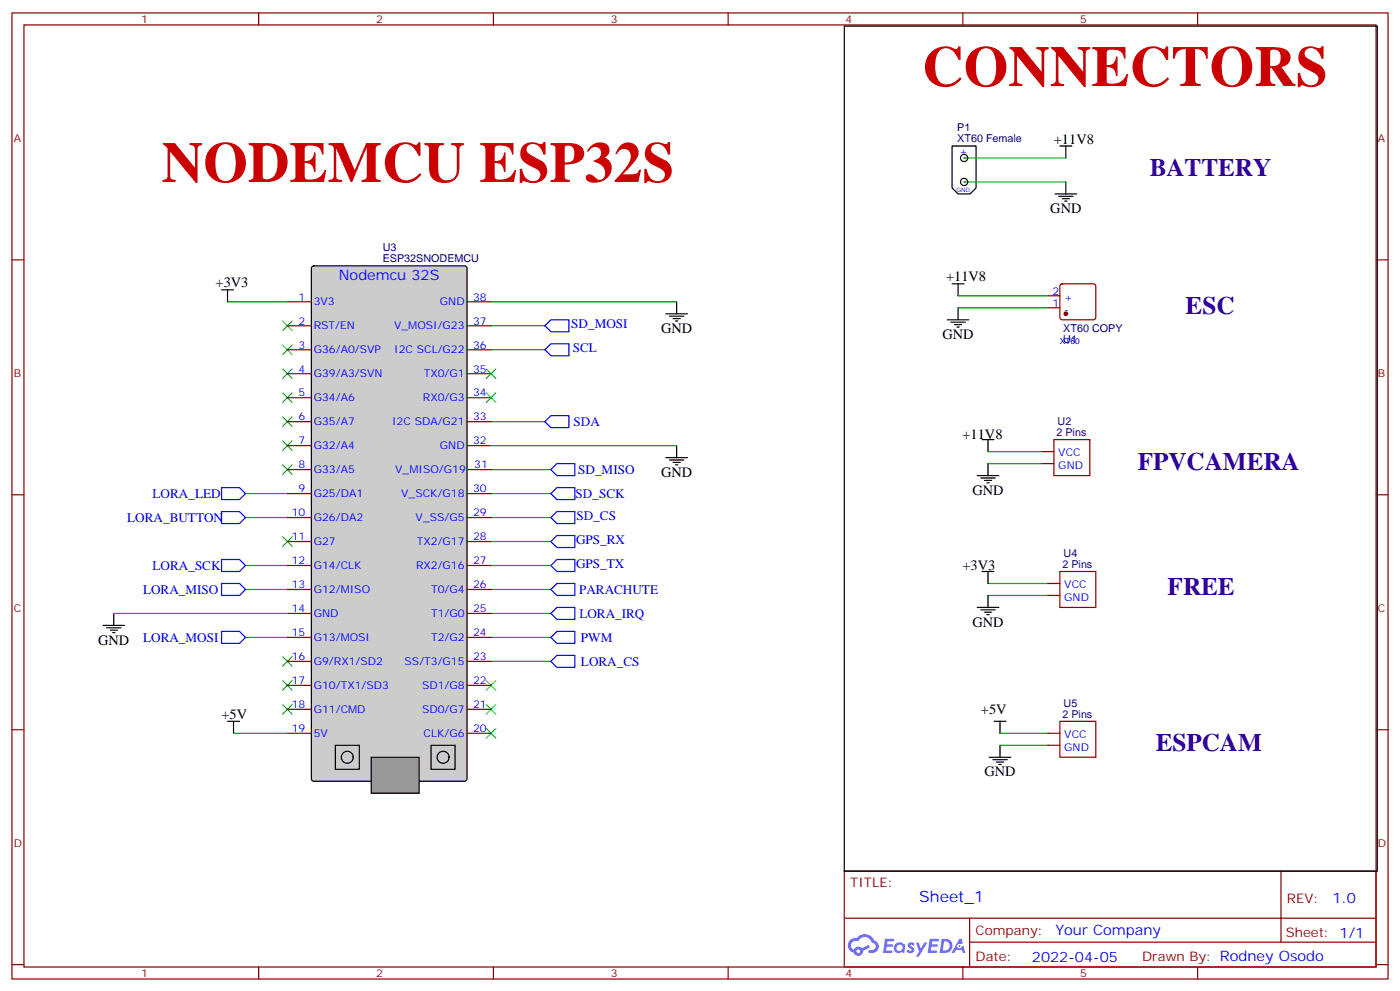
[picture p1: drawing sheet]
<svg xmlns="http://www.w3.org/2000/svg" width="412mm" height="292mm" viewBox="0 0 412 292" stroke-linecap="round" stroke-linejoin="round" font-family="sans-serif">
<g fill="none" stroke="#870000" stroke-width=".35">
<path d="M3.5 3.8h405.4v284.3h-405.4zM7.1 7.3h398.2v277.3h-398.2zM76.2 3.8v3.5M145.3 3.8v3.5M214.5 3.8v3.5M283.6 3.8v3.5M352.8 3.8v3.5M3.5 76.5h3.6M405.3 76.5h3.6M3.5 145.6h3.6M405.3 145.6h3.6M3.5 214.8h3.6"/>
<path d="M405.3 214.8h3.6M248.7 256.4h156.6v28.2h-156.6zM377.3 256.4v20.9M248.7 270.2h156.5M285.6 277.3h119.6M285.6 270.2v14.2M3.5 283.9h3.6M76.2 284.6v3.5M145.3 284.6v3.5M214.5 284.6v3.5M283.6 284.6v3.5M352.8 284.6v3.5"/>
<path d="M405.3 283.9h3.6"/>
</g>
<g fill="#5487ff">
<path d="M267.7 277.6a1.22 1.22 0 0 1 1.7 .2l-.4 .6a.47 .47 0 0 0-.3-.4 .47 .47 0 0 0-.5 .2l.1 .2a1.14 1.14 0 0 1 .8 1.8 1.14 1.14 0 0 1-1.9 0l-.2-.2 .5-.6 .7 .5a.29 .29 0 0 0 .3-.3 .29 .29 0 0 0-.2-.3 1.04 1.04 0 0 1-.6-1.7z"/>
<path d="M260.7 276.3h2.4l.3 .2-.2 .5-1.8 .1-.1 .8h1.5l.3 .4-.3 .4h-1.6l-.2 1.1h1.7l.2 .3-.2 .3-2.6 .1z"/>
<path d="M273.8 276.3h2.4l.3 .2-.1 .5-1.8 .1-.2 .8h1.6l.3 .4-.4 .4h-1.6l-.1 1.1h1.7l.2 .3-.2 .3-2.6 .1z"/>
<path d="M282.6 276.3h.7l.3 1.3-.6 .3a.69 .69 0 0 0-1 .3 .69 .69 0 0 0 .4 .9 .69 .69 0 0 0 .9-.6l.5-.2 .6 2.2h-.8l-.2-.9h-1.8l-.5 .9h-.8z"/>
<path d="M269.8 277.4h.8l.6 1.8 1.1-1.8h.9l-2.6 4.2h-.8l.9-1.5z"/>
<path d="M277.4 276.3l-.6 4.2h1.3a2.11 2.11 0 0 0 2.5-2.1 2.11 2.11 0 0 0-2.5-2.1zM278.1 277.1a1.39 1.39 0 0 1 1.7 1.4 1.39 1.39 0 0 1-1.8 1.3h-.3z"/>
<path d="M263.7 277.9a1.54 1.54 0 0 0-.1 2.2 1.54 1.54 0 0 0 2.2 .1l.6 .3 .3-2.3-.2-.3h-.4a1.49 1.49 0 0 0-2.4 0zM264 278.9a.94 .94 0 0 1 1.8 0 .94 .94 0 0 1-1.8 0z"/>
<path d="M250.4 276.7a2.18 2.18 0 0 0 1.1 3.7 1.44 1.44 0 0 0 1.6 .9 1.44 1.44 0 0 0 1.2-1.4l2-1.1-.5-.7-1.9 1a1.47 1.47 0 0 0-2.4 .4 1.39 1.39 0 0 1-.7-1.9 1.39 1.39 0 0 1 2-.5 2.12 2.12 0 0 1 2.2-1.3 2.12 2.12 0 0 1 1.9 1.7 1.14 1.14 0 0 1 1.1 1.4 1.14 1.14 0 0 1-1.7 .7 .43 .43 0 0 0-.5 .4 .43 .43 0 0 0 .4 .5 1.98 1.98 0 0 0 2.5-1.2 1.98 1.98 0 0 0-1.2-2.6 3.1 3.1 0 0 0-5.3-.6l-.9 .1zM252.3 280a.55 .55 0 0 1 1.1 0 .55 .55 0 0 1-1.1 0z"/>
<circle cx="282.6" cy="278.4" r=".26"/>
</g>
<g fill="none" stroke="#008700" stroke-width=".35">
<path d="M144.6 95.9h15.9M144.6 102.9h15.9M144.6 124.1h15.9M145 138.2h17.3M72.3 152.3h12.4M72.3 145.3h12.4M144.6 152.3h17.7M144.6 145.3h17.7M72.3 166.4h12.4M72.3 173.5h12.4M144.6 173.5h17.7M72.3 187.6h12.4"/>
<path d="M144.6 187.6h17.7M144.6 180.6h17.7M144.6 194.7h17.7"/>
</g>
<g fill="none" stroke="#00f" stroke-width=".35">
<path d="M160.5 95.9l1.8-1.8h5.3v3.5h-5.3zM160.5 102.9l1.8-1.7h5.3v3.5h-5.3zM160.5 124.1l1.8-1.8h5.3v3.6h-5.3zM162.3 138.2l1.7-1.7h5.3v3.5h-5.3zM65.3 143.5h5.3l1.7 1.8-1.7 1.7h-5.3zM65.3 150.6h5.3l1.7 1.7-1.7 1.8h-5.3zM162.3 152.3l1.7-1.7h5.3v3.5h-5.3zM162.3 145.3l1.7-1.8h5.3v3.5h-5.3zM65.3 164.7h5.3l1.7 1.7-1.7 1.8h-5.3zM65.3 171.7h5.3l1.7 1.8-1.7 1.8h-5.3zM162.3 173.5l1.7-1.8h5.3v3.6h-5.3zM65.3 185.8h5.3l1.7 1.8-1.7 1.8h-5.3z"/>
<path d="M162.3 187.6l1.7-1.8h5.3v3.6h-5.3zM162.3 180.6l1.7-1.8h5.3v3.5h-5.3zM162.3 194.7l1.7-1.8h5.3v3.5h-5.3z"/>
</g>
<g fill="none" stroke="#3c3" stroke-width=".35">
<path d="M83.3 94.5l2.8 2.8M86.1 94.5l-2.8 2.8M83.3 115.6l2.8 2.9M83.3 108.6l2.8 2.8M83.3 101.5l2.8 2.9M86.1 115.6l-2.8 2.9M86.1 108.6l-2.8 2.8M86.1 101.5l-2.8 2.9M83.3 122.7l2.8 2.8M83.3 136.8l2.8 2.8M83.3 129.8l2.8 2.8M86.1 122.7l-2.8 2.8"/>
<path d="M86.1 136.8l-2.8 2.8M86.1 129.8l-2.8 2.8M83.3 158l2.8 2.8M86.1 158l-2.8 2.8M83.3 193.3l2.8 2.8M86.1 193.3l-2.8 2.8M83.3 207.4l2.8 2.8M83.3 200.3l2.8 2.8M86.1 207.4l-2.8 2.8M86.1 200.3l-2.8 2.8M143.2 200.3l2.8 2.8M143.2 207.4l2.8 2.8"/>
<path d="M143.2 214.4l2.8 2.8M146 200.3l-2.8 2.8M146 207.4l-2.8 2.8M146 214.4l-2.8 2.8"/>
</g>
<path d="M92 78.5l.4-.3h44.5l.6 .5 .1 150.5-.5 .7h-44.7l-.6-.4-.1-150.5z" fill="#ccc" stroke="#000" stroke-width=".35"/>
<g fill="none" stroke="#870000" stroke-width=".35">
<path d="M84.7 95.9h7M84.7 88.8h7M137.6 95.9h7M137.6 88.8h7M84.7 102.9h7M84.7 110h7M84.7 117.1h7M137.6 102.9h7M137.6 110h7M137.6 117.1h7M84.7 124.1h7M84.7 131.2h7"/>
<path d="M84.7 138.2h7M137.6 124.1h7M137.6 131.2h7M137.9 138.2h7.1M84.7 145.3h7M84.7 152.3h7M84.7 159.4h7M137.6 145.3h7M137.6 152.3h7M137.6 159.4h7M84.7 166.4h7M84.7 173.5h7"/>
<path d="M137.6 166.4h7M137.6 173.5h7M84.7 180.6h7M84.7 187.6h7M84.7 194.7h7M137.6 180.6h7M137.6 187.6h7M137.6 194.7h7M84.7 201.7h7M84.7 208.8h7M84.7 215.8h7M137.6 201.7h7"/>
<path d="M137.6 208.8h7M137.6 215.8h7"/>
</g>
<path d="M109.4 222.9h14.1v10.6h-14.1z" fill="#999" stroke="#000" stroke-width=".35"/>
<g fill="none" stroke="#000" stroke-width=".35">
<path d="M280.5 43h7v12.3l-1.7 1.8h-3.6l-1.7-1.8zM65.3 85.3h3.5M67 85.3v3.5M196.1 92.4h6.4M197.2 93.1h4.2M198.3 93.8h2.1M199 94.5h.7M199.3 88.8v3.6M196.1 134.7h6.4M197.2 135.4h4.2M198.3 136.1h2.1M199 136.8h.7"/>
<path d="M199.3 131.2v3.5M30.3 184.1h6.4M31.4 184.8h4.2M32.5 185.5h2.1M33.2 186.2h.7M33.5 180.6v3.5M67 212.3h3.6M68.8 212.3v3.5M98.8 219.4h7v7h-7zM127 219.4h7.1v7h-7.1z"/>
<circle cx="284" cy="46.5" r="1.06"/>
<circle cx="284" cy="53.6" r="1.06"/>
<circle cx="102.3" cy="222.9" r="1.76"/>
<circle cx="130.5" cy="222.9" r="1.76"/>
</g>
<path d="M67 88.8h17.7M144.6 88.8h54.7M144.6 131.2h54.7M144.6 159.4h17.7M144.6 166.4h17.7M33.5 180.6h51.2M68.8 215.8h15.9" fill="none" stroke="#008700" stroke-width=".35"/>
<path d="M143.2 108.6l2.8 2.8M143.2 115.6l2.8 2.9M146 108.6l-2.8 2.8M146 115.6l-2.8 2.9" fill="none" stroke="#3c3" stroke-width=".35"/>
<path d="M162.3 159.4l1.7-1.8h5.3v3.5h-5.3zM162.3 166.4l1.7-1.7h5.3v3.5h-5.3z" fill="none" stroke="#00f" stroke-width=".35"/>
<g fill="#870000">
<circle cx="284" cy="53.6" r=".18"/>
<circle cx="284" cy="46.5" r=".18"/>
</g>
<path d="M308.7 87.1h3.5M308.7 90.6h3.5M312.4 83.7l.5-.2h9.2l.5 .2 .2 .5v9.2l-.2 .5-.5 .2h-9.2l-.5-.2-.2-.5v-9.2zM306.9 132.9h3.5M306.9 136.5h3.5M310.4 129.4h10.6v10.6h-10.6zM308.7 171.7h3.5M308.7 175.3h3.5M312.2 168.2h10.6v10.6h-10.6zM308.7 215.8h3.5M308.7 219.4h3.5M312.2 212.3h10.6v10.6h-10.6z" fill="none" stroke="#870000" stroke-width=".35"/>
<circle cx="314" cy="92.4" r=".53" fill="#870000" stroke="#870000" stroke-width=".35"/>
<g fill="none" stroke="#000" stroke-width=".35">
<path d="M248.7 7.7h157v248.7h-157zM310.8 57.1h6.3M311.9 57.8h4.2M312.2 43h3.5M312.9 58.5h2.1M313.6 59.2h.7M314 43v3.5M314 53.6v3.5M279 94.1h6.4M280.1 94.8h4.2M280.5 83.5h3.5M281.2 95.5h2.1"/>
<path d="M281.9 96.2h.7M282.2 83.5v3.6M282.2 90.6v3.5M287.9 140h6.3M289.3 129.4h3.5M291 129.4v3.5M291 136.5v3.5M288.9 140.7h4.3M290 141.4h2.1M290.7 142.1h.7M287.9 178.8h6.3M288.9 179.5h4.3"/>
<path d="M289.3 168.2h3.5M291 168.2v3.5M291 175.3v3.5M290 180.2h2.1M290.7 180.9h.7M292.8 212.3h3.5M294.6 212.3v3.5M294.6 219.4v3.5M291.4 222.9h6.3M292.5 223.6h4.2M293.5 224.3h2.1M294.2 225h.7"/>
</g>
<path d="M284 53.6h30M284 46.5h30M282.2 87.1h26.5M282.2 90.6h26.5M291 132.9h15.9M291 136.5h15.9M291 175.3h17.7M291 171.7h17.7M294.6 215.8h14.1M294.6 219.4h14.1" fill="none" stroke="#008700" stroke-width=".35"/>
<g font-size="16.9" fill="#c00">
<text x="271.6" y="25.3">CONNECTORS</text>
<text x="47.6" y="53.6">NODEMCU ESP32S</text>
</g>
<g font-size="7.4" fill="#309">
<text x="338.7" y="51.8">BATTERY</text>
<text x="349.2" y="92.4">ESC</text>
<text x="335.1" y="138.2">FPVCAMERA</text>
<text x="344" y="175.3">FREE</text>
<text x="340.4" y="221.1">ESPCAM</text>
</g>
<text font-size="4.6" fill="#00f" x="270.8" y="265.4">Sheet_1</text>
<g font-size="4.2">
<text x="310.4" y="42.3">+11V8</text>
<text x="309.4" y="62.7">GND</text>
<text x="278.7" y="82.8">+11V8</text>
<text x="63.5" y="84.6">+3V3</text>
<text x="194.7" y="98">GND</text>
<text x="277.6" y="99.8">GND</text>
<text x="283.5" y="129.1">+11V8</text>
<text x="194.7" y="140.3">GND</text>
<text x="286.5" y="145.6">GND</text>
<text x="283.5" y="167.9">+3V3</text>
<text x="286.5" y="184.4">GND</text>
<text x="28.9" y="189.7">GND</text>
<text x="65.3" y="211.6">+5V</text>
<text x="289" y="210.2">+5V</text>
<text x="290" y="228.5">GND</text>
</g>
<g font-size="4.2" fill="#00f">
<text x="99.8" y="82.4">Nodemcu 32S</text>
<text x="392.5" y="265.7">1.0</text>
<text x="310.9" y="275.2">Your Company</text>
<text x="304" y="283">2022-04-05</text>
</g>
<g font-size="3.9" fill="#00f">
<text x="168.3" y="96.6">SD_MOSI</text>
<text x="168.7" y="103.6">SCL</text>
<text x="169" y="125.3">SDA</text>
<text x="170.3" y="139.5">SD_MISO</text>
<text x="44.9" y="146.5">LORA_LED</text>
<text x="169.6" y="146.5">SD_SCK</text>
<text x="37.5" y="153.6">LORA_BUTTON</text>
<text x="169.8" y="153">SD_CS</text>
<text x="169.7" y="160.1">GPS_RX</text>
<text x="44.9" y="167.7">LORA_SCK</text>
<text x="169.7" y="167.2">GPS_TX</text>
<text x="42.1" y="174.8">LORA_MISO</text>
<text x="170.6" y="174.7">PARACHUTE</text>
<text x="170.7" y="181.8">LORA_IRQ</text>
<text x="42.2" y="188.9">LORA_MOSI</text>
<text x="171.1" y="189">PWM</text>
<text x="171.1" y="195.9">LORA_CS</text>
</g>
<g font-size="3.9" fill="#800">
<text x="250.5" y="261">TITLE:</text>
<text x="379.1" y="265.7">REV:</text>
<text x="287.4" y="275.2">Company:</text>
<text x="378.7" y="275.8">Sheet: 1/1</text>
<text x="287.4" y="282.9">Date:</text>
<text x="336.4" y="282.9">Drawn By: Rodney Osodo</text>
</g>
<g font-size="3.2" fill="#800">
<text x="41.6" y="6.8">1</text>
<text x="110.8" y="6.8">2</text>
<text x="179.9" y="6.8">3</text>
<text x="249.1" y="6.8">4</text>
<text x="318.2" y="6.8">5</text>
<text x="4.1" y="41.9">A</text>
<text x="405.9" y="41.9">A</text>
<text x="4.1" y="111.1">B</text>
<text x="405.9" y="111.1">B</text>
<text x="4.1" y="180.2">C</text>
<text x="405.9" y="180.2">C</text>
<text x="4.1" y="249.3">D</text>
<text x="405.9" y="249.3">D</text>
<text x="41.6" y="287.6">1</text>
<text x="110.8" y="287.6">2</text>
<text x="179.9" y="287.6">3</text>
<text x="249.1" y="287.6">4</text>
<text x="318.2" y="287.6">5</text>
</g>
<g font-size="3.2" fill="#000080">
<text x="282" y="41.9">XT60 Female</text>
<text x="282" y="38.7">P1</text>
<text x="112.7" y="77.2">ESP32SNODEMCU</text>
<text x="112.7" y="74">U3</text>
<text x="313.2" y="97.8">XT60 COPY</text>
<text x="313.2" y="101">U1</text>
<text x="311.5" y="125.2">U2</text>
<text x="311.2" y="128.3">2 Pins</text>
<text x="313" y="167.1">2 Pins</text>
<text x="313.3" y="164">U4</text>
<text x="313.3" y="208.1">U5</text>
<text x="313" y="211.2">2 Pins</text>
</g>
<g font-size="3.2" fill="#00f">
<text x="282.5" y="45.7">+</text>
<text x="87.9" y="88.5">1</text>
<text x="92.4" y="89.9">3V3</text>
<text x="129.6" y="89.9">GND</text>
<text x="139.3" y="88.5">38</text>
<text x="310" y="86.7">2</text>
<text x="313.5" y="88.5">+</text>
<text x="87.9" y="95.5">2</text>
<text x="139.3" y="95.5">37</text>
<text x="310" y="90.2">1</text>
<text x="313.5" y="92">-</text>
<text x="92.4" y="96.9">RST/EN</text>
<text x="116.1" y="96.9">V_MOSI/G23</text>
<text x="87.9" y="102.6">3</text>
<text x="92.4" y="104">G36/A0/SVP</text>
<text x="116.1" y="104">I2C SCL/G22</text>
<text x="139.3" y="102.6">36</text>
<text x="87.9" y="109.6">4</text>
<text x="92.4" y="111.1">G39/A3/SVN</text>
<text x="124.8" y="111.1">TX0/G1</text>
<text x="139.3" y="109.6">35</text>
<text x="87.9" y="116.7">5</text>
<text x="92.4" y="118.1">G34/A6</text>
<text x="124.6" y="118.1">RX0/G3</text>
<text x="139.3" y="116.7">34</text>
<text x="87.9" y="123.8">6</text>
<text x="92.4" y="125.2">G35/A7</text>
<text x="115.5" y="125.2">I2C SDA/G21</text>
<text x="139.3" y="123.8">33</text>
<text x="87.9" y="130.8">7</text>
<text x="139.3" y="130.8">32</text>
<text x="87.9" y="137.9">8</text>
<text x="92.4" y="132.2">G32/A4</text>
<text x="129.6" y="132.2">GND</text>
<text x="139.7" y="137.9">31</text>
<text x="311.7" y="134.3">VCC</text>
<text x="92.4" y="139.3">G33/A5</text>
<text x="116.4" y="139.3">V_MISO/G19</text>
<text x="311.7" y="138">GND</text>
<text x="87.9" y="144.9">9</text>
<text x="92.4" y="146.3">G25/DA1</text>
<text x="118.2" y="146.3">V_SCK/G18</text>
<text x="139.3" y="144.9">30</text>
<text x="85.9" y="152">10</text>
<text x="92.4" y="153.4">G26/DA2</text>
<text x="122.4" y="153.4">V_SS/G5</text>
<text x="139.3" y="152">29</text>
<text x="85.9" y="159">11</text>
<text x="92.4" y="160.4">G27</text>
<text x="122.8" y="160.4">TX2/G17</text>
<text x="139.3" y="159">28</text>
<text x="85.9" y="166.1">12</text>
<text x="92.4" y="167.5">G14/CLK</text>
<text x="122.5" y="167.5">RX2/G16</text>
<text x="139.3" y="166.1">27</text>
<text x="85.9" y="173.1">13</text>
<text x="139.3" y="173.1">26</text>
<text x="313.5" y="173.1">VCC</text>
<text x="92.4" y="174.6">G12/MISO</text>
<text x="127" y="174.6">T0/G4</text>
<text x="313.5" y="176.8">GND</text>
<text x="85.9" y="180.2">14</text>
<text x="92.4" y="181.6">GND</text>
<text x="127" y="181.6">T1/G0</text>
<text x="139.3" y="180.2">25</text>
<text x="85.9" y="187.3">15</text>
<text x="92.4" y="188.7">G13/MOSI</text>
<text x="127" y="188.7">T2/G2</text>
<text x="139.3" y="187.3">24</text>
<text x="85.9" y="194.3">16</text>
<text x="92.4" y="195.7">G9/RX1/SD2</text>
<text x="119.2" y="195.7">SS/T3/G15</text>
<text x="139.3" y="194.3">23</text>
<text x="85.9" y="201.4">17</text>
<text x="92.4" y="202.8">G10/TX1/SD3</text>
<text x="124.3" y="202.8">SD1/G8</text>
<text x="139.3" y="201.4">22</text>
<text x="85.9" y="208.4">18</text>
<text x="92.4" y="209.8">G11/CMD</text>
<text x="124.3" y="209.8">SD0/G7</text>
<text x="139.3" y="208.4">21</text>
<text x="85.9" y="215.5">19</text>
<text x="139.3" y="215.5">20</text>
<text x="92.4" y="216.9">5V</text>
<text x="124.8" y="216.9">CLK/G6</text>
<text x="313.5" y="217.2">VCC</text>
<text x="313.5" y="220.9">GND</text>
</g>
<text font-size="2.5" fill="#00f" x="312.2" y="101.4">XT60</text>
<text font-size="1.8" fill="#00f" x="281.8" y="56.4">GND</text>
</svg>
